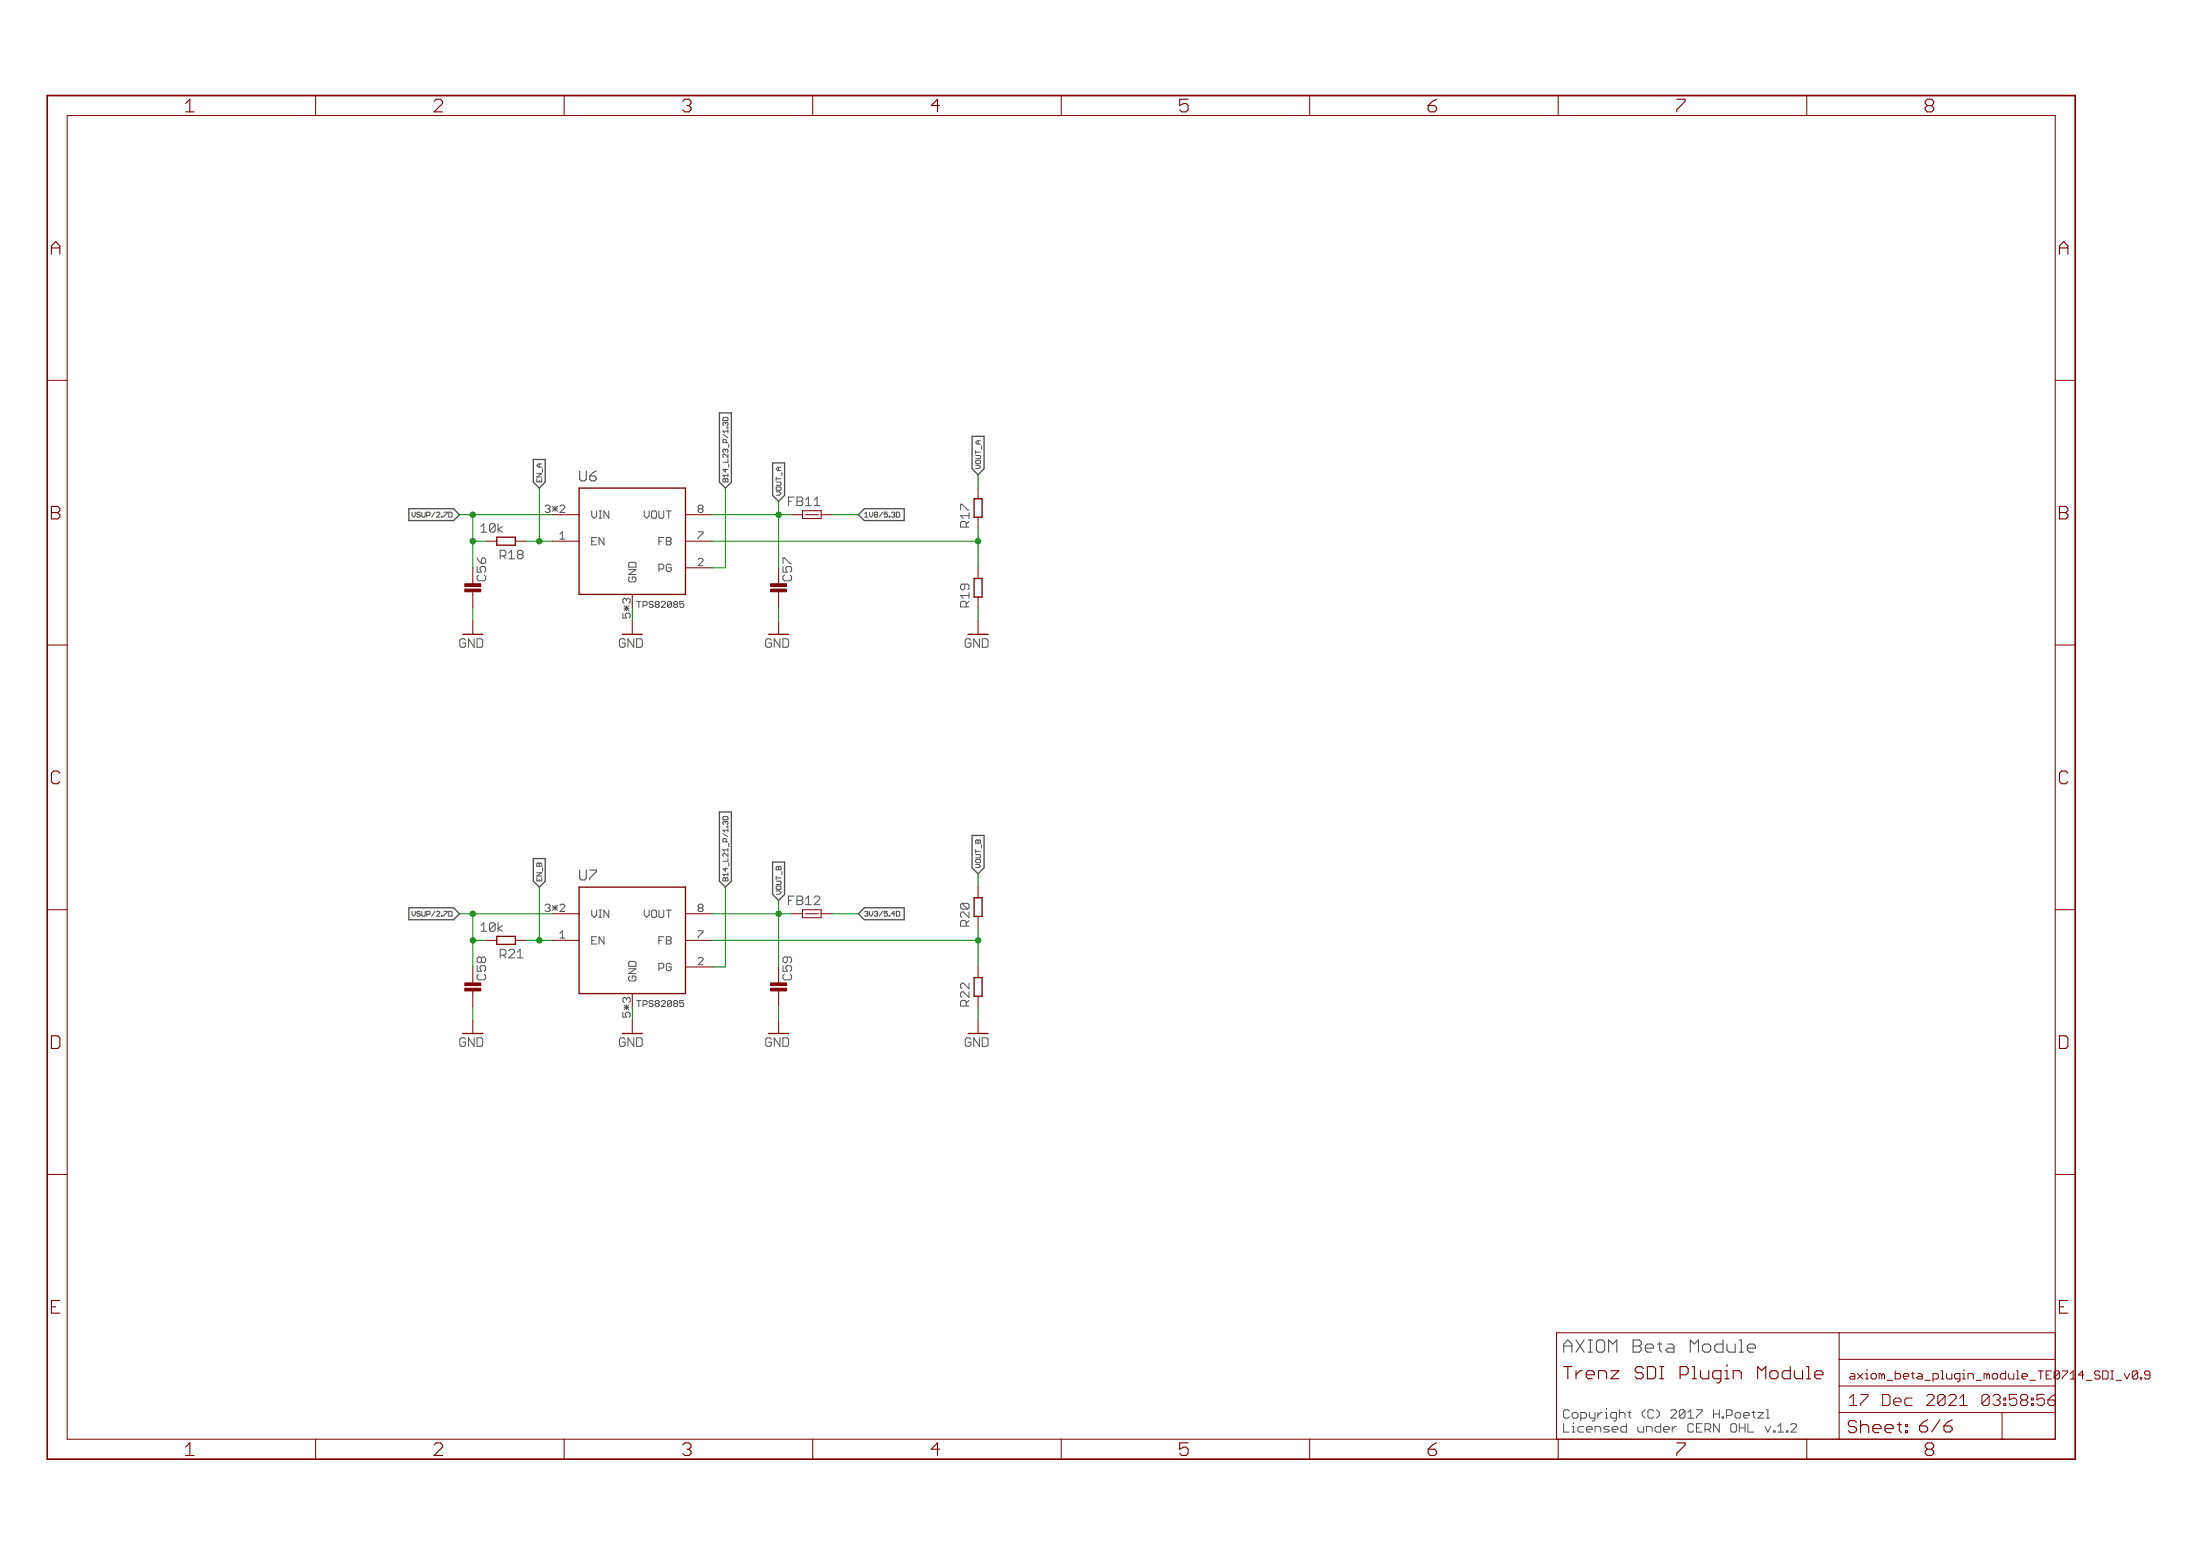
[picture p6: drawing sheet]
<svg xmlns="http://www.w3.org/2000/svg" width="420mm" height="297mm" viewBox="0 0 420 297" stroke-linecap="round" stroke-linejoin="round" font-family="sans-serif">
<path d="M110.7 89.9v1.6l.3 .3h.7M110.7 166.1v1.6l.3 .3h.7M298.6 257h1.6M299.4 255.8l-.8 .8v1.5" fill="none" stroke="#505050" stroke-width=".21"/>
<g fill="none" stroke="#505050" stroke-width=".19">
<path d="M138.2 79.7h.7l.1 .1v.5h-.9v-.5zM78.7 97.8v.6l.3 .3 .3-.3v-.6M79.6 98.6l.2 .1h.3M80.1 97.8h-.3l-.2 .1 .2 .3h.3M102.5 91.4v.6h1v-.6M102.5 90.4h1l-1 .7h1M103 88.6v.6M103 91.7v.3M103.5 88.6h-.7l-.3 .3 .3 .3h.7M103.6 89.5v.6M104.1 96.7l.3-.3h.4l.3 .3v.2l-.3 .2M104.6 97.1h.2"/>
<path d="M104.8 97.1l.3 .3v.2l-.3 .2h-.4l-.3-.2M113 97.5v1l.5 .4 .4-.4M123 97.5v1l.5 .4M133.6 97.1l-.3-.2v-.2l.3-.3h.4l.3 .3v.2l-.3 .2M133.6 97.1l-.3 .3v.2l.3 .2h.4l.3-.2v-.2l-.3-.3M133.6 97.1h.4M138.1 88.2h.9M138.1 82.9l.9 .7M138.2 87.3l-.1-.2 .1-.4h.2l.6 .6M138.5 91.5l-.3-.1-.1 .1v.5h.9M138.5 80.8l-.1-.2-.3 .2 .1 .4M138.5 85.9l-.1-.2-.3 .2 .1 .5"/>
<path d="M138.5 91.5l.2-.1 .3 .1M138.5 80.8v.1M138.5 85.9v.2M138.5 89.5v.6l-.4-.5h.9M138.5 91.5v.5M138.5 85.9l.2-.2 .3 .2M138.5 80.8l.2-.2 .3 .2M138.7 84.5v-.5l-.2-.1h-.3l-.1 .1v.5h.9M139 90.7h-.9l.3 .4M139 86.2l-.1 .2M139 82.3h-.9l.3 .3M139 81.5h-.1v.2h.1"/>
<path d="M139 81.1l-.1 .1M148.2 93.1l.2-.1h.6l.2 .1v.3l-.2 .2h-.6zM148.2 93.9h.7l.3 .3-.3 .3h-.7M148.2 91.1v.6M148.2 92h.8l.2 .2v.3l-.2 .1h-.8M148.2 91.4h1M148.7 89.2v.7M149.2 89.2h-.7l-.3 .3 .3 .4h.7M149.3 90.1v.7M150.6 95.7h.5M151.7 94.9h-1.1v1.6M165.1 98.1l.3-.3v.9"/>
<path d="M165.1 98.7h.7M166.1 97.8v.6l.3 .3M183.5 97.3v-1h.2l1.1 1M184.3 99.5h-.6l-.2 .3v.8h1.6M185.1 98.4h-1.6l.5 .6M186.3 88.8h.6l.4 .3-.4 .4h-.6M186.3 86v.6M186.3 87h.8l.2 .1v.3l-.2 .2h-.8M186.3 86.3h1M186.5 87.9h.6l.2 .1v.3l-.2 .2h-.6l-.2-.2v-.3zM186.8 84.1v.7M187.3 84.1h-.7l-.3 .4 .3 .3h.7"/>
<path d="M187.4 85.1v.6M91.1 108.1v1.1h.8M91.1 106.5l.3 .6 .5 .5M91.4 109.8l-.3 .2v.6l.3 .3h1.1M91.9 100.5l.5-.5v1.6M91.9 101.6h1M95.5 106.1h.9M96.1 106.1l.5 .6M96.4 105.1h-.9v1.6M106.9 102l.5-.5v1.4M106.9 102.9h1M113 103.3h.5"/>
<path d="M113.9 102.6h-.9v1.4h.9M119 117.1v.9h.7l-.3-.5v-.2l.3-.2M119.2 115.7l.9 .9M119.2 116.1h.9M119.7 114.5l-.3-.3h-.2l-.2 .3v.4l.2 .3M120.1 108.8h1.4l-1.4 .9h1.4M120.1 115.7l-.9 .9M120.3 110.2l-.2 .2v.4l.2 .3h.9M121.2 107.3h-.9l-.2 .3v.7h1.4M122.8 115.6h.6M123.4 114.8h-.6v1.2M125.8 103.3h.5"/>
<path d="M126.8 102.6h-1v1.4M126.8 107.9l-.3-.2h-.7v1.4M126.8 108.4l-.3 .2h-.7M133.3 106.8l.3-.2h.4l.3 .2v.3l-1 .9h1M133.3 101.5h1M134.3 101.7l-1 1v.2M149.5 107.6v-1.1h.3l1.1 1.1M149.5 108.1v1.1h.8M149.8 109.8l-.3 .2v.6l.3 .3h1.1M184.3 114.8h-.6l-.2 .2v.9h1.6M184.8 111.5h-1.1l-.2 .3v.5l.2 .3h.3M185.1 113.7h-1.6l.5 .5"/>
<path d="M88.4 122.7h.5M88.6 121.9h-.5l-.3 .3v1.1l.3 .3h.5M118.9 122.7h.5M119.1 121.9h-.5l-.3 .3v1.1l.3 .3h.5M146.8 122.7h.5M147 121.9h-.5l-.3 .3v1.1l.3 .3h.5M184.9 122.7h.5M185.1 121.9h-.5l-.3 .3v1.1l.3 .3h.5M138.1 159.1l.9 .6M138.2 155.9h.7l.1 .1v.5h-.9v-.5zM138.5 157l-.1-.2-.3 .2v.3l.1 .1M138.5 157v.1"/>
<path d="M138.5 157l.2-.2 .3 .2M139 157.7h-.1v.2h.1M139 158.5h-.9l.3 .3M139 157.3l-.1 .1M78.7 174v.6l.3 .3 .3-.3v-.6M79.6 174.8l.2 .1h.3M80.1 174h-.3l-.2 .1 .2 .3h.3M91.9 176.7l.5-.6v1.7M91.9 177.8h1M102.5 164.9l.2-.2 .3 .2 .3-.2 .2 .2v.5h-1zM102.5 167.5v.7h1v-.7M102.5 166.6h1l-1 .6h1"/>
<path d="M103 164.9v.5M103 167.9v.3M103.6 165.7v.6M104.1 172.8l.3-.2h.4l.3 .2v.3l-.3 .2M104.6 173.3h.2M104.8 173.3l.3 .2v.3l-.3 .2h-.4l-.3-.2M106.9 178.2l.5-.5v1.4M106.9 179.1h1M113 173.7v1l.5 .4 .4-.4M113 179.5h.5M113.9 178.8h-.9v1.4h.9M123 173.7v1l.5 .4"/>
<path d="M125.8 179.5h.5M126.8 178.8h-1v1.4M133.3 177.7h1M133.6 173.3l-.3-.2v-.3l.3-.2h.4l.3 .2v.3l-.3 .2M133.6 173.3l-.3 .2v.3l.3 .2h.4l.3-.2v-.3l-.3-.2M133.6 173.3h.4M134.3 177.9l-1 1v.2M138.1 164.4h.9M138.2 163.5l-.1-.2v-.3l.1-.1h.2l.6 .6M138.5 167.7l-.3-.2-.1 .2v.5h.9M138.5 165.7v.6l-.4-.5h.9M138.5 167.7v.5"/>
<path d="M138.5 167.7l.2-.2 .3 .2M138.7 160.7v-.5l-.5-.1-.1 .1v.5h.9M139 166.9h-.9l.3 .3M139 162.2h-.9l.3 .4M148.2 167.3v.6M148.2 168.2h.8l.2 .2-.2 .4h-.8M148.2 170.1h.7l.3 .3-.3 .3h-.7M148.2 167.6h1M148.4 165.4l.3 .2 .3-.2 .2 .2v.4h-1v-.4zM148.4 169.1h.6l.2 .5-.2 .2h-.6l-.2-.2zM148.7 165.6v.4M149.3 166.3v.7"/>
<path d="M150.6 171.9h.5M151.7 171.1h-1.1v1.6M165.1 174.1l.2-.1h.3l.2 .1-.2 .3M165.4 174.4h.2M165.6 174.4l.2 .2-.2 .3h-.3l-.2-.1M166.1 174v.6l.3 .3M183.7 172.4l1.1 1.1h-1.1l-.2-.2v-.6zM183.7 172.4h1.1M184 174.1h-.3l-.2 .3v.5l.2 .3M184.3 175.7h-.6l-.2 .3v.8h1.6M186.3 160.5l.2-.2 .3 .2 .3-.2 .2 .2v.5h-1zM186.3 162.2v.6"/>
<path d="M186.3 163.1h.8l.2 .2-.2 .5h-.8M186.3 165h.6l.4 .3-.4 .3h-.6M186.3 162.5h1M186.5 164.1h.6l.2 .4-.2 .2h-.6l-.2-.2zM186.8 160.5v.5M187.4 161.3v.6M88.4 198.9h.5M88.6 198.1h-.5l-.3 .3v1.1l.3 .2h.5M91.1 184.3v1.1h.8M91.4 186l-.3 .2v.6l.3 .2h1.1M91.7 182.7h-.3l-.3 .3v.5l.3 .3h.3M95.5 182.3h.9"/>
<path d="M96.1 182.3l.5 .6M96.4 181.2h-.9v1.7M118.9 198.9h.5M119 193.2v1h.7l-.3-.5v-.2l.3-.3M119.1 198.1h-.5l-.3 .3v1.1l.3 .2h.5M119.2 191.8l.9 1M119.2 192.3h.9M119.7 190.7l-.3-.3h-.2l-.2 .3v.4l.2 .3M120.1 184.9h1.4l-1.4 1h1.4M120.1 191.8l-.9 1M120.3 186.3l-.2 .3v.4l.2 .3h.9M121.2 183.5h-.9l-.2 .3v.7h1.4"/>
<path d="M122.8 191.8h.6M123.4 191h-.6v1.2M126.8 184.1l-.3-.2h-.7v1.4M126.8 184.6l-.3 .2h-.7M133.3 183l.3-.2h.4l.3 .2v.2l-1 1h1M146.8 198.9h.5M147 198.1h-.5l-.3 .3v1.1l.3 .2h.5M149.5 184.3v1.1h.8M149.8 186l-.3 .2v.6l.3 .2h1.1M150.9 182.7h-1.1l-.3 .3v.5l.3 .3h.3M184 187.7h-.3l-.2 .3v.5l.2 .3M184 189.3h-.3l-.2 .3v.5l.2 .3"/>
<path d="M184.3 191h-.6l-.2 .2v.8h1.6M184.9 198.9h.5M185.1 198.1h-.5l-.3 .3v1.1l.3 .2h.5M298.6 271.8v1.6h1.1M299.4 269.1h-.5l-.3 .3v1.1l.3 .2h.5M335.7 269.6h1.1l-1.1 1.1M337.4 269.1h.2v1.6M341.2 273.1h.3v.3h-.3zM342 272l.3-.2h.5l.3 .2v.3l-1.1 1.1h1.1"/>
</g>
<path d="M137.4 78.8h2.3v13.2l-1.2 1.2-1.1-1.2zM87.8 98.3l-1.2-1.2h-8.5v2.3h8.5M101.9 87.7h2.2v4.3l-1.1 1.2-1.1-1.2zM147.6 88.4h2.2v6.2l-1.1 1.1-1.1-1.1zM163.9 98.3l1.2-1.2h7.6v2.3h-7.6zM185.7 83.3h2.2v6.2l-1.1 1.1-1.1-1.1zM137.4 155h2.3v13.2l-1.2 1.2-1.1-1.2zM185.7 159.5h2.2v6.2l-1.1 1.1-1.1-1.1zM78.1 173.3h8.5l1.2 1.1-1.2 1.2h-8.5zM101.9 163.9h2.2v4.3l-1.1 1.2-1.1-1.2zM147.6 164.6h2.2v6.2l-1.1 1.1-1.1-1.1zM163.9 174.4l1.2-1.1h7.6v2.3h-7.6z" fill="none" stroke="#505050" stroke-width=".25"/>
<g fill="none" stroke="#800000" stroke-width=".21">
<path d="M36.3 18.9l-.8 .8M84.1 18.9h-.8l-.4 .4M84.5 19.7l-1.6 1.7h1.6M131.6 18.9h-.8l-.4 .4M179 18.9l-1.2 1.3h1.7M226.9 18.9h-1.6v1.3l.8-.5M273.6 19.3l-.8 .9M320.2 18.9h1.6M321.8 19.3l-1.6 1.7v.4M368.9 18.9h-.8l-.4 .4v.4l.4 .5M35.5 21.4h1.6M130.4 21l.4 .4h.8"/>
<path d="M225.3 21l.4 .4h.8M272.8 20.2v.8l.4 .4h.8M272.8 20.2h1.2M368.1 20.2l-.4 .4v.4l.4 .4h.8M368.1 20.2h.8M9.8 47.3h1.6M10.6 46.1l-.8 .8v1.6M393.3 47.3h1.6M394.1 46.1l-.8 .8v1.6M9.8 97.9h1.2M11 96.7h-1.2v2.4h1.2M393.3 97.9h1.2"/>
<path d="M394.5 96.7h-1.2v2.4h1.2M10.2 147.2l-.4 .4v1.6l.4 .4M393.7 147.2l-.4 .4v1.6l.4 .4M11 197.7h-1.2v2.5h1.2M394.5 197.7h-1.2v2.5h1.2M9.8 249.5h.8M11.4 248.3h-1.6v2.4h1.6M393.3 249.5h.8M394.9 248.3h-1.6v2.4h1.6M35.5 277.9h1.6M36.3 275.4l-.8 .8M84.1 275.4h-.8l-.4 .4"/>
<path d="M84.5 276.2l-1.6 1.7h1.6M130.4 277.5l.4 .4h.8M131.6 275.4h-.8l-.4 .4M179 275.4l-1.2 1.2h1.7M225.3 277.5l.4 .4h.8M226.9 275.4h-1.6v1.2l.8-.4M272.8 276.6v.9l.4 .4h.8M272.8 276.6h1.2M273.6 275.8l-.8 .8M298.6 260.9h1.6M320.2 275.4h1.6M321.8 275.8l-1.6 1.7v.4"/>
<path d="M345 260.9h.4v2.3M345 263.2h.8M346.6 262.4h1.5v-.4l-.4-.3h-.7l-.4 .3v.8l.4 .4h.7M353 273.1l.4 .4h.8M354.2 271.2h-.8l-.4 .3v.4l.4 .4h.8M368.1 276.6l-.4 .5v.4l.4 .4h.8M368.1 276.6h.8M368.9 275.4h-.8l-.4 .4v.4l.4 .4"/>
</g>
<g fill="none" stroke="#800000" stroke-width=".19">
<path d="M60.3 18.2v3.9M107.7 18.2v3.9M155.2 18.2v3.9M202.7 18.2v3.9M250.1 18.2v3.9M297.6 18.2v3.9M345.1 18.2v3.9M12.8 22.1h379.7v252.6h-379.7zM9 72.6h3.8M392.5 72.6h3.8M105.5 98.3h5.1M130.9 98.3h5.1"/>
<path d="M151.2 98.3h2.1M153.3 97.5h3.5v1.5h-3.5zM153.8 98.3h2.5M156.8 98.3h2.1M186.8 93.2v2M90.3 108.4v3M90.3 113v3M90.3 118.6v2.5M92.8 103.3h2.1M98.4 103.3h2.1M105.5 103.3h5.1M120.8 118.6v2.5"/>
<path d="M130.9 108.4h5.1M130.9 103.3h5.1M148.7 108.4v3M148.7 113v3M148.7 118.6v2.5M186.8 108.4v2M186.8 118.6v2.5M9 123.1h3.8M392.5 123.1h3.8M9 173.7h3.8M92.8 179.5h2.1M98.4 179.5h2.1"/>
<path d="M105.5 174.4h5.1M105.5 179.5h5.1M130.9 174.4h5.1M130.9 179.5h5.1M151.2 174.4h2.1M153.3 173.7h3.5v1.5h-3.5zM153.8 174.4h2.5M156.8 174.4h2.1M186.8 169.4v2M392.5 173.7h3.8M90.3 184.6v3M90.3 189.2v3"/>
<path d="M90.3 194.8v2.5M120.8 194.8v2.5M130.9 184.6h5.1M148.7 184.6v3M148.7 189.2v3M148.7 194.8v2.5M186.8 184.6v2M186.8 194.8v2.5M9 224.2h3.8M392.5 224.2h3.8M351.2 254.4v20.3M351.2 259.5h41.3"/>
<path d="M392.5 254.4h-95.2v20.3M60.3 274.7v3.9M107.7 274.7v3.9M155.2 274.7v3.9M202.7 274.7v3.9M250.1 274.7v3.9M297.6 274.7v3.9M345.1 274.7v3.9M351.2 269.7h41.3M351.2 264.6h41.3M353.2 268.3h1.4M353.5 262.2h.5"/>
<path d="M353.9 266.2l-.7 .7M354.2 262.7h-.7l-.3 .3 .3 .2h.7M382.4 269.7v5M392.5 267.9l-.3 .4h-.7M392.5 266.2l-.7 .4-.7 .7h1.1l.3 .3M408.8 263h.2v.2h-.2M410.6 262.5h-.8l-.2-.3v-.2l.2-.3h.5l.3 .3v1l-.3 .2h-.5l-.2-.2"/>
</g>
<g fill="none" stroke="#800000" stroke-width=".25">
<path d="M110.6 93.2h20.3v20.3h-20.3zM186.8 95.2h.8v3.5h-.8M94.9 102.6v1.5h3.5v-1.5M88.4 121.1h3.8M118.9 121.1h3.8M146.8 121.1h3.8M184.9 121.1h3.8M94.9 178.8v1.5h3.5v-1.5M110.6 169.4h20.3v20.3h-20.3zM88.4 197.3h3.8M118.9 197.3h3.8M146.8 197.3h3.8"/>
<path d="M184.9 197.3h3.8M186.8 186.6h.8v3.6h-.8"/>
</g>
<g fill="#800000" stroke="#800000" stroke-width=".19">
<path d="M147.2 112.5h3v.5h-3z"/>
<path d="M147.2 111.4h3v.6h-3z"/>
<path d="M88.8 112.5h3v.5h-3z"/>
<path d="M88.8 111.4h3v.6h-3z"/>
<path d="M147.2 188.7h3v.5h-3z"/>
<path d="M147.2 187.6h3v.6h-3z"/>
<path d="M88.8 188.7h3v.5h-3z"/>
<path d="M88.8 187.6h3v.6h-3z"/>
</g>
<path d="M9 18.2h387.3v260.4h-387.3z" fill="none" stroke="#800000" stroke-width=".32"/>
<g fill="none" stroke="#008000" stroke-width=".19">
<path d="M87.8 98.3h17.7M90.3 98.3v10.1M103 93.2v10.1M136 98.3h15.2M138.5 93.2v15.2h-2.5M148.7 95.7v12.7M158.9 98.3h5M186.8 90.6v2.6M90.3 116v2.6M90.3 103.3h2.5M100.5 103.3h5M120.8 116v2.6"/>
<path d="M136 103.3h50.8M148.7 116v2.6M186.8 100.8v7.6M186.8 116v2.6M87.8 174.4h17.7M90.3 174.4v10.2M90.3 179.5h2.5M100.5 179.5h5M103 169.4v10.1M136 174.4h15.2M136 179.5h50.8M138.5 169.4v15.2h-2.5"/>
<path d="M148.7 171.9v12.7M158.9 174.4h5M186.8 166.8v2.6M186.8 177v7.6M90.3 192.2v2.6M120.8 192.2v2.6M148.7 192.2v2.6M186.8 192.2v2.6"/>
</g>
<g fill="#008000" stroke="#008000" stroke-width=".19">
<circle cx="148.7" cy="98.3" r=".51"/>
<circle cx="103" cy="103.3" r=".51"/>
<circle cx="148.7" cy="174.4" r=".51"/>
<circle cx="103" cy="179.5" r=".51"/>
<circle cx="186.8" cy="179.5" r=".51"/>
<circle cx="186.8" cy="103.3" r=".51"/>
<circle cx="90.3" cy="174.4" r=".51"/>
<circle cx="90.3" cy="179.5" r=".51"/>
<circle cx="90.3" cy="98.3" r=".51"/>
<circle cx="90.3" cy="103.3" r=".51"/>
</g>
<g font-size="3.7" fill="#800000">
<text x="36.9" y="21.4">1</text>
<text x="84.4" y="21.4">2</text>
<text x="131.8" y="21.4">3</text>
<text x="179.3" y="21.4">4</text>
<text x="226.8" y="21.4">5</text>
<text x="274.2" y="21.4">6</text>
<text x="321.7" y="21.4">7</text>
<text x="369.1" y="21.4">8</text>
<text x="11.2" y="48.6">A</text>
<text x="394.7" y="48.6">A</text>
<text x="11.2" y="99.2">B</text>
<text x="394.7" y="99.2">B</text>
<text x="11.2" y="149.7">C</text>
<text x="394.7" y="149.7">C</text>
<text x="11" y="200.2">D</text>
<text x="394.5" y="200.2">D</text>
<text x="36.9" y="277.9">1</text>
<text x="84.4" y="277.9">2</text>
<text x="131.8" y="277.9">3</text>
<text x="179.3" y="277.9">4</text>
<text x="226.8" y="277.9">5</text>
<text x="274.2" y="277.9">6</text>
<text x="321.7" y="277.9">7</text>
<text x="369.1" y="277.9">8</text>
</g>
<text font-size="3.6" fill="#505050" x="300.1" y="258.2">AXIOM Beta Module</text>
<g font-size="3.6" fill="#800000">
<text x="300.1" y="263.3">Trenz SDI Plugin Module</text>
<text x="354.4" y="273.6">Sheet: 6/6</text>
</g>
<g font-size="3.2" fill="#800000">
<text x="354.7" y="268.4">17 Dec 2021</text>
<text x="376.3" y="268.4">03:58:57</text>
</g>
<g font-size="2.9" fill="#505050">
<text x="112.1" y="91.9">U6</text>
<text x="112.1" y="168.1">U7</text>
</g>
<g font-size="2.5" fill="#800000">
<text x="93.3" y="101.7">10k</text>
<text x="186.7" y="100.7" transform="rotate(-90 186.7 100.7)">R17</text>
<text x="186.7" y="115.9" transform="rotate(-90 186.7 115.9)">R19</text>
<text x="93.3" y="177.9">10k</text>
<text x="186.7" y="176.9" transform="rotate(-90 186.7 176.9)">R20</text>
<text x="186.7" y="192.1" transform="rotate(-90 186.7 192.1)">R22</text>
</g>
<g font-size="2.5" fill="#505050">
<text x="152.1" y="96.6">FB11</text>
<text x="97" y="106.8">R18</text>
<text x="94.4" y="110.9" transform="rotate(-90 94.4 110.9)">C56</text>
<text x="152.8" y="110.9" transform="rotate(-90 152.8 110.9)">C57</text>
<text x="89.3" y="123.6">GND</text>
<text x="119.7" y="123.6">GND</text>
<text x="147.7" y="123.6">GND</text>
<text x="185.8" y="123.6">GND</text>
<text x="152.1" y="172.8">FB12</text>
<text x="97" y="182.9">R21</text>
<text x="94.4" y="187.1" transform="rotate(-90 94.4 187.1)">C58</text>
<text x="152.8" y="187.1" transform="rotate(-90 152.8 187.1)">C59</text>
<text x="89.3" y="199.8">GND</text>
<text x="119.7" y="199.8">GND</text>
<text x="147.7" y="199.8">GND</text>
<text x="185.8" y="199.8">GND</text>
<text x="300.1" y="270.8">Copyright (C) 2017 H.Poetzl</text>
<text x="300.1" y="273.5">Licensed under CERN OHL v.1.2</text>
</g>
<g font-size="2.3" fill="#800000">
<text x="354.7" y="263.3">axiom_beta_plugin_module_TE0714</text>
<text x="396.9" y="263.3">_SDI_v0.9</text>
</g>
<g font-size="2.1" fill="#505050">
<text x="106" y="97.9">3*2</text>
<text x="114.5" y="99">VIN</text>
<text x="124.1" y="99">VOUT</text>
<text x="114.5" y="104.1">EN</text>
<text x="127.4" y="104.1">FB</text>
<text x="134.8" y="103">7</text>
<text x="123.1" y="111.1" transform="rotate(-90 123.1 111.1)">GND</text>
<text x="127.2" y="109.2">PG</text>
<text x="106" y="174.1">3*2</text>
<text x="114.5" y="175.2">VIN</text>
<text x="124.1" y="175.2">VOUT</text>
<text x="134.8" y="179.2">7</text>
<text x="114.5" y="180.3">EN</text>
<text x="127.2" y="185.4">PG</text>
<text x="127.4" y="180.3">FB</text>
<text x="123.1" y="187.3" transform="rotate(-90 123.1 187.3)">GND</text>
</g>
<g font-size="2.1" fill="#800000">
<text x="121.9" y="117.6" transform="rotate(-90 121.9 117.6)">5*3</text>
<text x="121.9" y="193.8" transform="rotate(-90 121.9 193.8)">5*3</text>
</g>
<g font-size="1.8" fill="#505050">
<text x="123.6" y="116">TPS82085</text>
<text x="123.6" y="192.2">TPS82085</text>
</g>
<g font-size="1.4" fill="#505050">
<text x="140.6" y="92" transform="rotate(-90 140.6 92)">B14_L23_P/1.3D</text>
<text x="80.5" y="98.8">VSUP/2.7D</text>
<text x="166.6" y="98.8">1V8/5.3D</text>
<text x="140.6" y="168.2" transform="rotate(-90 140.6 168.2)">B14_L21_P/1.3D</text>
<text x="80.5" y="174.9">VSUP/2.7D</text>
<text x="166.6" y="174.9">3V3/5.4D</text>
</g>
</svg>
